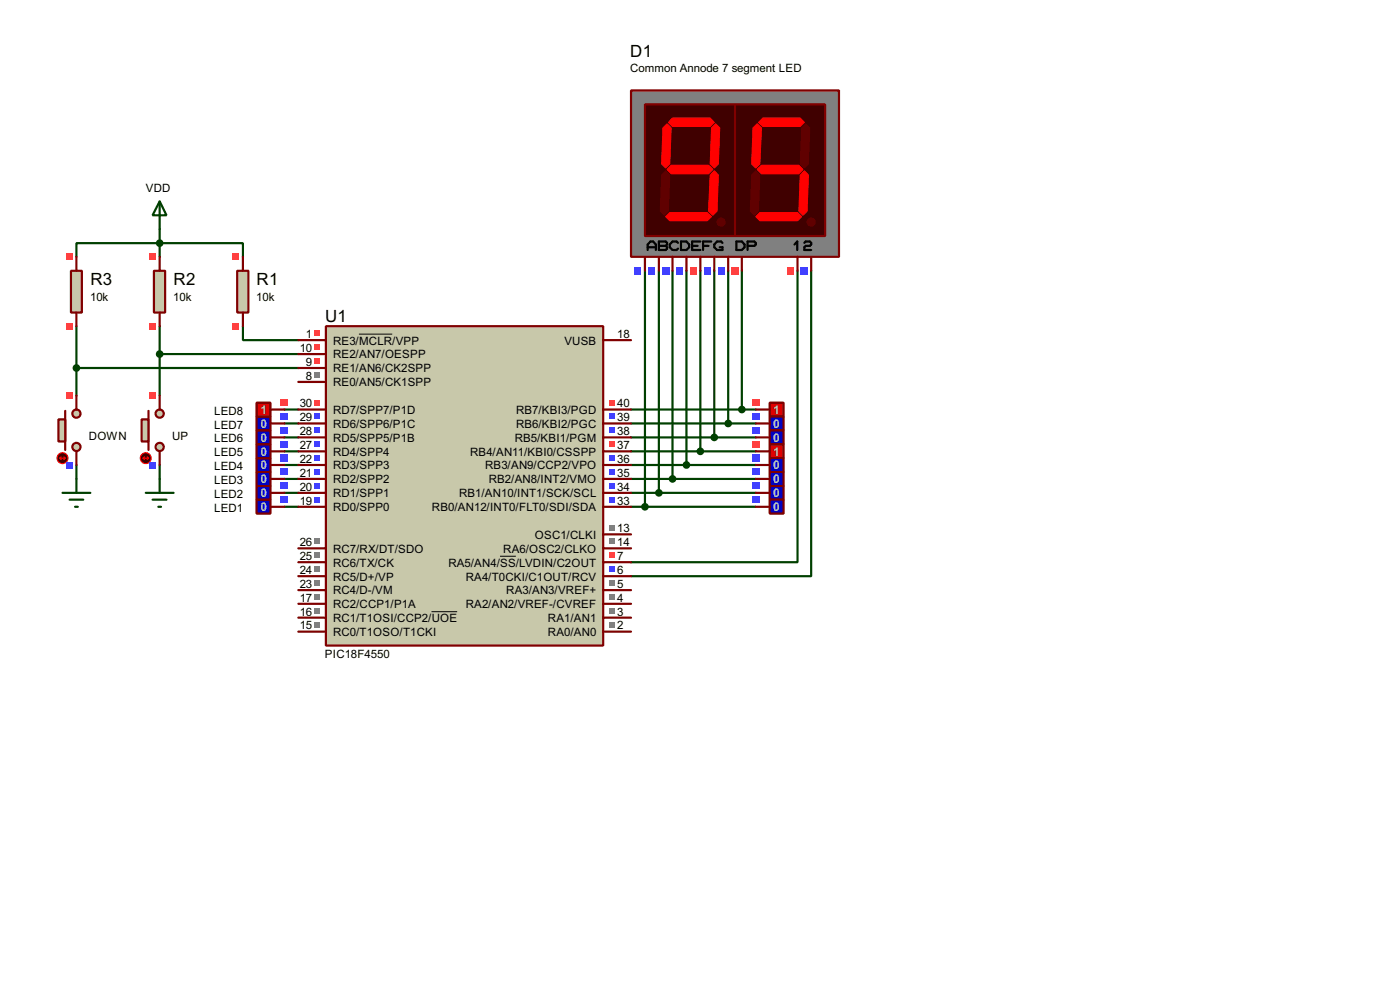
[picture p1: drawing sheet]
<svg xmlns="http://www.w3.org/2000/svg" width="256mm" height="180mm" viewBox="0 0 256 180" stroke-linecap="round" stroke-linejoin="round" font-family="sans-serif">
<g fill="none" stroke="#004000" stroke-width=".4">
<path d="M14 47v-2.5h30.5v2.5M14 59.7v12.7M29.3 42v5M29.3 59.7v12.7M44.5 59.7v2.6h10.2M118.2 49.6v43.2M120.7 49.6v40.6M123.2 49.6v38.1M125.8 49.6v35.5M128.3 49.6v33M130.9 49.6v30.5M133.4 49.6v27.9"/>
<path d="M135.9 49.6v25.4M146.1 49.6v53.3h-30.5M148.6 49.6v55.9h-33M14 67.4h40.7M29.3 64.8h25.4M52.1 77.5h2.6M52.1 75h2.6M115.6 77.5h22.9M115.6 75h22.9M14 85.1v2.6M29.3 85.1v2.6M52.1 92.8h2.6"/>
<path d="M52.1 90.2h2.6M52.1 87.7h2.6M52.1 85.1h2.6M52.1 82.6h2.6M52.1 80.1h2.6M115.6 92.8h22.9M115.6 90.2h22.9M115.6 87.7h22.9M115.6 85.1h22.9M115.6 82.6h22.9M115.6 80.1h22.9"/>
</g>
<path d="M47 91.5h2.6v2.5h-2.6z" fill="#0000c0" stroke="#800000" stroke-width=".4"/>
<path d="M49.6 92.8h2.5" fill="none" stroke="#800000" stroke-width=".4"/>
<path d="M51.5 90.9h1.3v1.2h-1.3z" fill="#4040ff"/>
<path d="M47 89h2.6v2.5h-2.6z" fill="#0000c0" stroke="#800000" stroke-width=".4"/>
<path d="M49.6 90.2h2.5" fill="none" stroke="#800000" stroke-width=".4"/>
<path d="M51.5 88.3h1.3v1.3h-1.3z" fill="#4040ff"/>
<path d="M47 83.9h2.6v2.5h-2.6z" fill="#0000c0" stroke="#800000" stroke-width=".4"/>
<path d="M49.6 85.1h2.5" fill="none" stroke="#800000" stroke-width=".4"/>
<path d="M51.5 83.2h1.3v1.3h-1.3z" fill="#4040ff"/>
<path d="M47 86.4h2.6v2.6h-2.6z" fill="#0000c0" stroke="#800000" stroke-width=".4"/>
<path d="M49.6 87.7h2.5" fill="none" stroke="#800000" stroke-width=".4"/>
<path d="M51.5 85.8h1.3v1.2h-1.3z" fill="#4040ff"/>
<path d="M47 81.3h2.6v2.6h-2.6z" fill="#0000c0" stroke="#800000" stroke-width=".4"/>
<path d="M49.6 82.6h2.5" fill="none" stroke="#800000" stroke-width=".4"/>
<path d="M51.5 80.7h1.3v1.3h-1.3z" fill="#4040ff"/>
<path d="M47 78.8h2.6v2.5h-2.6z" fill="#0000c0" stroke="#800000" stroke-width=".4"/>
<path d="M49.6 80.1h2.5" fill="none" stroke="#800000" stroke-width=".4"/>
<path d="M51.5 78.2h1.3v1.2h-1.3z" fill="#4040ff"/>
<path d="M47 76.3h2.6v2.5h-2.6z" fill="#0000c0" stroke="#800000" stroke-width=".4"/>
<path d="M49.6 77.5h2.5" fill="none" stroke="#800000" stroke-width=".4"/>
<path d="M51.5 75.6h1.3v1.3h-1.3z" fill="#4040ff"/>
<path d="M59.7 59.7h50.8v58.5h-50.8z" fill="#c8c8aa" stroke="#800000" stroke-width=".4"/>
<g fill="none" stroke="#800000" stroke-width=".4">
<path d="M54.7 77.5h5M54.7 75h5M54.7 62.3h5M54.7 69.9h5M54.7 67.4h5M54.7 64.8h5M110.5 77.5h5.1M110.5 75h5.1M110.5 62.3h5.1M54.7 92.8h5M54.7 90.2h5M54.7 87.7h5"/>
<path d="M54.7 85.1h5M54.7 82.6h5M54.7 80.1h5M110.5 97.8h5.1M110.5 92.8h5.1M110.5 90.2h5.1M110.5 87.7h5.1M110.5 85.1h5.1M110.5 82.6h5.1M110.5 80.1h5.1M54.7 115.6h5M54.7 113.1h5"/>
<path d="M54.7 110.5h5M54.7 108h5M54.7 105.5h5M54.7 102.9h5M54.7 100.4h5M110.5 115.6h5.1M110.5 113.1h5.1M110.5 110.5h5.1M110.5 108h5.1M110.5 105.5h5.1M110.5 102.9h5.1M110.5 100.4h5.1"/>
</g>
<path d="M65.8 61.2h6.1M79.1 112h4.7M91.6 101.8h2.9" fill="none" stroke="#000" stroke-width=".18"/>
<g fill="#808080">
<path d="M111.7 113.8h1v1.1h-1z"/>
<path d="M111.7 111.3h1v1h-1z"/>
<path d="M111.7 108.8h1v1h-1z"/>
<path d="M111.7 106.2h1v1h-1z"/>
</g>
<path d="M111.7 103.7h1v1h-1z" fill="#4040ff"/>
<path d="M111.7 101.1h1v1.1h-1z" fill="#ff4040"/>
<g fill="#808080">
<path d="M111.7 98.6h1v1h-1z"/>
<path d="M111.7 96.1h1v1h-1z"/>
</g>
<g fill="#4040ff">
<path d="M111.7 91h1v1h-1z"/>
<path d="M111.7 88.4h1v1.1h-1z"/>
<path d="M111.7 85.9h1v1h-1z"/>
<path d="M111.7 83.4h1v1h-1z"/>
</g>
<path d="M111.7 80.8h1v1h-1z" fill="#ff4040"/>
<g fill="#4040ff">
<path d="M111.7 78.3h1v1h-1z"/>
<path d="M111.7 75.7h1v1.1h-1z"/>
</g>
<path d="M111.7 73.2h1v1h-1z" fill="#ff4040"/>
<g fill="#808080">
<path d="M57.6 113.8h1v1.1h-1z"/>
<path d="M57.6 111.3h1v1h-1z"/>
<path d="M57.6 108.8h1v1h-1z"/>
<path d="M57.6 106.2h1v1h-1z"/>
<path d="M57.6 103.7h1v1h-1z"/>
<path d="M57.6 101.1h1v1.1h-1z"/>
<path d="M57.6 98.6h1v1h-1z"/>
</g>
<g fill="#4040ff">
<path d="M57.6 91h1v1h-1z"/>
<path d="M57.6 88.4h1v1.1h-1z"/>
<path d="M57.6 85.9h1v1h-1z"/>
<path d="M57.6 83.4h1v1h-1z"/>
<path d="M57.6 80.8h1v1h-1z"/>
<path d="M57.6 78.3h1v1h-1z"/>
<path d="M57.6 75.7h1v1.1h-1z"/>
</g>
<path d="M57.6 73.2h1v1h-1z" fill="#ff4040"/>
<path d="M57.6 68.1h1v1h-1z" fill="#808080"/>
<g fill="#ff4040">
<path d="M57.6 65.6h1v1h-1z"/>
<path d="M57.6 63h1v1.1h-1z"/>
<path d="M57.6 60.5h1v1h-1z"/>
</g>
<path d="M115.6 16.6h38.1v30.4h-38.1z" fill="#808080" stroke="#800000" stroke-width=".4"/>
<path d="M118.2 19.1h16.5v24.1h-16.5z" fill="#400000" stroke="#800000" stroke-width=".4"/>
<g fill="#600000" stroke="#600000" stroke-width=".18">
<path d="M123.2 21.6h6.9l.8 .8-.8 .8h-6.9l-.7-.8z" fill-rule="evenodd"/>
<path d="M130.4 23.4l.7-.7 .8 .7-.3 6.6-.7 .8-.8-.8z" fill-rule="evenodd"/>
<path d="M122.2 31l.8-.7h6.8l.8 .7-.8 .8h-6.8z" fill-rule="evenodd"/>
<path d="M121.5 23.4l.7-.7 .8 .7-.3 6.6-.7 .8-.8-.8z" fill-rule="evenodd"/>
<path d="M130.9 31.3l.7 .8-.2 6.6-.8 .7-.8-.7 .3-6.6z" fill-rule="evenodd"/>
<path d="M122 39.7l.7-.8h6.9l.8 .8-.8 .7h-6.9z" fill-rule="evenodd"/>
<path d="M122 31.3l.7 .8-.2 6.6-.8 .7-.7-.7 .2-6.6z" fill-rule="evenodd"/>
</g>
<path d="M134.7 19.1h16.5v24.1h-16.5z" fill="#400000" stroke="#800000" stroke-width=".4"/>
<g fill="#600000" stroke="#600000" stroke-width=".18">
<path d="M139 22.4l.8-.8h6.8l.8 .8-.8 .8h-6.8z" fill-rule="evenodd"/>
<path d="M146.9 23.4l.7-.7 .8 .7-.3 6.6-.7 .8-.8-.8z" fill-rule="evenodd"/>
<path d="M138.7 31l.8-.7h6.9l.7 .7-.7 .8h-6.9z" fill-rule="evenodd"/>
<path d="M138 23.4l.7-.7 .8 .7-.3 6.6-.7 .8-.8-.8z" fill-rule="evenodd"/>
<path d="M147.4 31.3l.7 .8-.2 6.6-.8 .7-.7-.7 .2-6.6z" fill-rule="evenodd"/>
<path d="M138.5 39.7l.7-.8h6.9l.8 .8-.8 .7h-6.9z" fill-rule="evenodd"/>
<path d="M138.5 31.3l.7 .8-.2 6.6-.8 .7-.7-.7 .2-6.6z" fill-rule="evenodd"/>
<circle cx="132.1" cy="40.7" r=".75"/>
<circle cx="148.6" cy="40.7" r=".75"/>
</g>
<g fill="none" stroke="#000" stroke-width=".4">
<path d="M118.7 45.8v-1l.5-.6h.5l.5 .6v1M118.7 45.3h1.5M120.7 44.2h1.3l.2 .3v.3l-.2 .2 .2 .3v.2l-.2 .3h-1.3zM120.7 45h1.3M124.2 44.5l-.2-.3h-.8l-.5 .6v.5l.5 .5h.8l.2-.3M124.8 44.2h1l.5 .6v.5l-.5 .5h-1zM126.8 45h1M128.3 44.2h-1.5v1.6h1.5M128.8 45h1M130.3 44.2h-1.5v1.6M132.4 44.5l-.3-.3h-.7l-.5 .6v.5l.5 .5h1v-.5h-.5M134.9 44.2h1l.5 .6v.5l-.5 .5h-1z"/>
<path d="M137 45h1.2l.3-.2v-.3l-.3-.3h-1.2v1.6M145.6 44.8l.5-.6v1.6M147.4 44.5l.2-.3h.8l.2 .3v.3l-.2 .2h-.8l-.2 .3v.5h1.2"/>
</g>
<g fill="#f00" stroke="#f00" stroke-width=".18">
<path d="M123.2 21.6h6.9l.8 .8-.8 .8h-6.9l-.7-.8z" fill-rule="evenodd"/>
<path d="M130.4 23.4l.7-.7 .8 .7-.3 6.6-.7 .8-.8-.8z" fill-rule="evenodd"/>
<path d="M130.9 31.3l.7 .8-.2 6.6-.8 .7-.8-.7 .3-6.6z" fill-rule="evenodd"/>
<path d="M122 39.7l.7-.8h6.9l.8 .8-.8 .7h-6.9z" fill-rule="evenodd"/>
<path d="M121.5 23.4l.7-.7 .8 .7-.3 6.6-.7 .8-.8-.8z" fill-rule="evenodd"/>
<path d="M122.2 31l.8-.7h6.8l.8 .7-.8 .8h-6.8z" fill-rule="evenodd"/>
<path d="M139 22.4l.8-.8h6.8l.8 .8-.8 .8h-6.8z" fill-rule="evenodd"/>
<path d="M147.4 31.3l.7 .8-.2 6.6-.8 .7-.7-.7 .2-6.6z" fill-rule="evenodd"/>
<path d="M138.5 39.7l.7-.8h6.9l.8 .8-.8 .7h-6.9z" fill-rule="evenodd"/>
<path d="M138 23.4l.7-.7 .8 .7-.3 6.6-.7 .8-.8-.8z" fill-rule="evenodd"/>
<path d="M138.7 31l.8-.7h6.9l.7 .7-.7 .8h-6.9z" fill-rule="evenodd"/>
</g>
<path d="M118.2 47v2.6M120.7 47v2.6M123.2 47v2.6M125.8 47v2.6M128.3 47v2.6M130.9 47v2.6M133.4 47v2.6M135.9 47v2.6M146.1 47v2.6M148.6 47v2.6" fill="none" stroke="#800000" stroke-width=".4"/>
<path d="M144.2 48.9h1.3v1.3h-1.3z" fill="#ff4040"/>
<g fill="#4040ff">
<path d="M146.7 48.9h1.3v1.3h-1.3z"/>
<path d="M116.3 48.9h1.2v1.3h-1.2z"/>
<path d="M118.8 48.9h1.3v1.3h-1.3z"/>
<path d="M121.3 48.9h1.3v1.3h-1.3z"/>
<path d="M123.9 48.9h1.2v1.3h-1.2z"/>
</g>
<path d="M126.4 48.9h1.3v1.3h-1.3z" fill="#ff4040"/>
<g fill="#4040ff">
<path d="M129 48.9h1.2v1.3h-1.2z"/>
<path d="M131.5 48.9h1.3v1.3h-1.3z"/>
</g>
<path d="M134 48.9h1.3v1.3h-1.3z" fill="#ff4040"/>
<path d="M47 73.7h2.6v2.6h-2.6z" fill="#c00000" stroke="#800000" stroke-width=".4"/>
<path d="M49.6 75h2.5" fill="none" stroke="#800000" stroke-width=".4"/>
<path d="M51.5 73.1h1.3v1.2h-1.3z" fill="#ff4040"/>
<g fill="#c8c8aa" stroke="#800000" stroke-width=".4">
<circle cx="29.2" cy="81.8" r=".75"/>
<circle cx="29.2" cy="75.7" r=".75"/>
</g>
<path d="M27.2 75.2v7.2" fill="none" stroke="#800000" stroke-width=".4"/>
<path d="M26 76.8h1.2v4h-1.2z" fill="#c8c8aa" stroke="#800000" stroke-width=".4"/>
<path d="M29.3 72.4v2.6M29.3 82.6v2.5" fill="none" stroke="#800000" stroke-width=".4"/>
<circle cx="26.7" cy="83.9" r="1" fill="#400000" stroke="#f00" stroke-width=".2"/>
<path d="M26.2 83.9h1M26.2 83.9l.3 .2M26.5 83.6l-.3 .3M27 83.6l.2 .3M27.2 83.9l-.2 .2" fill="none" stroke="#f00" stroke-width=".2"/>
<path d="M27.4 71.8h1.2v1.3h-1.2z" fill="#ff4040"/>
<path d="M27.4 84.5h1.2v1.3h-1.2z" fill="#4040ff"/>
<g fill="#c8c8aa" stroke="#800000" stroke-width=".4">
<circle cx="14" cy="81.8" r=".75"/>
<circle cx="14" cy="75.7" r=".75"/>
</g>
<path d="M12 75.2v7.2" fill="none" stroke="#800000" stroke-width=".4"/>
<path d="M10.7 76.8h1.3v4h-1.3z" fill="#c8c8aa" stroke="#800000" stroke-width=".4"/>
<path d="M14 72.4v2.6M14 82.6v2.5" fill="none" stroke="#800000" stroke-width=".4"/>
<circle cx="11.4" cy="83.9" r="1" fill="#400000" stroke="#f00" stroke-width=".2"/>
<path d="M11 83.9h1M11 83.9l.2 .2M11.2 83.6l-.2 .3M11.7 83.6l.3 .3M12 83.9l-.3 .2" fill="none" stroke="#f00" stroke-width=".2"/>
<path d="M12.1 71.8h1.3v1.3h-1.3z" fill="#ff4040"/>
<path d="M12.1 84.5h1.3v1.3h-1.3z" fill="#4040ff"/>
<path d="M11.5 90.2h5.1M12.8 91.5h2.5M13.8 92.8h.5M14 87.7v2.5M26.7 90.2h5.1M28 91.5h2.5M29 92.8h.5M29.3 87.7v2.5" fill="none" stroke="#004000" stroke-width=".4"/>
<path d="M43.5 49.6h2v7.6h-2z" fill="#c8c8aa" stroke="#800000" stroke-width=".4"/>
<path d="M44.5 47v2.6M44.5 57.2v2.5" fill="none" stroke="#800000" stroke-width=".4"/>
<g fill="#ff4040">
<path d="M42.6 46.4h1.3v1.3h-1.3z"/>
<path d="M42.6 59.1h1.3v1.3h-1.3z"/>
</g>
<path d="M28.2 49.6h2.1v7.6h-2.1z" fill="#c8c8aa" stroke="#800000" stroke-width=".4"/>
<path d="M29.3 47v2.6M29.3 57.2v2.5" fill="none" stroke="#800000" stroke-width=".4"/>
<g fill="#ff4040">
<path d="M27.4 46.4h1.2v1.3h-1.2z"/>
<path d="M27.4 59.1h1.2v1.3h-1.2z"/>
</g>
<path d="M13 49.6h2v7.6h-2z" fill="#c8c8aa" stroke="#800000" stroke-width=".4"/>
<path d="M14 47v2.6M14 57.2v2.5" fill="none" stroke="#800000" stroke-width=".4"/>
<g fill="#ff4040">
<path d="M12.1 46.4h1.3v1.3h-1.3z"/>
<path d="M12.1 59.1h1.3v1.3h-1.3z"/>
</g>
<g fill="#004000" stroke="#004000" stroke-width=".4">
<circle cx="14" cy="67.4" r=".5"/>
<circle cx="29.2" cy="64.8" r=".5"/>
<circle cx="29.2" cy="44.5" r=".5"/>
</g>
<path d="M29.3 36.9l1.2 2.5h-2.5zM29.3 36.9v5.1" fill="none" stroke="#004000" stroke-width=".4"/>
<path d="M141 73.7h2.6v2.6h-2.6z" fill="#c00000" stroke="#800000" stroke-width=".4"/>
<path d="M138.5 75h2.5" fill="none" stroke="#800000" stroke-width=".4"/>
<path d="M137.8 73.1h1.3v1.2h-1.3z" fill="#ff4040"/>
<path d="M141 76.3h2.6v2.5h-2.6z" fill="#0000c0" stroke="#800000" stroke-width=".4"/>
<path d="M138.5 77.5h2.5" fill="none" stroke="#800000" stroke-width=".4"/>
<path d="M137.8 75.6h1.3v1.3h-1.3z" fill="#4040ff"/>
<path d="M141 78.8h2.6v2.5h-2.6z" fill="#0000c0" stroke="#800000" stroke-width=".4"/>
<path d="M138.5 80.1h2.5" fill="none" stroke="#800000" stroke-width=".4"/>
<path d="M137.8 78.2h1.3v1.2h-1.3z" fill="#4040ff"/>
<path d="M141 81.3h2.6v2.6h-2.6z" fill="#c00000" stroke="#800000" stroke-width=".4"/>
<path d="M138.5 82.6h2.5" fill="none" stroke="#800000" stroke-width=".4"/>
<path d="M137.8 80.7h1.3v1.3h-1.3z" fill="#ff4040"/>
<path d="M141 83.9h2.6v2.5h-2.6z" fill="#0000c0" stroke="#800000" stroke-width=".4"/>
<path d="M138.5 85.1h2.5" fill="none" stroke="#800000" stroke-width=".4"/>
<path d="M137.8 83.2h1.3v1.3h-1.3z" fill="#4040ff"/>
<path d="M141 86.4h2.6v2.6h-2.6z" fill="#0000c0" stroke="#800000" stroke-width=".4"/>
<path d="M138.5 87.7h2.5" fill="none" stroke="#800000" stroke-width=".4"/>
<path d="M137.8 85.8h1.3v1.2h-1.3z" fill="#4040ff"/>
<path d="M141 89h2.6v2.5h-2.6z" fill="#0000c0" stroke="#800000" stroke-width=".4"/>
<path d="M138.5 90.2h2.5" fill="none" stroke="#800000" stroke-width=".4"/>
<path d="M137.8 88.3h1.3v1.3h-1.3z" fill="#4040ff"/>
<path d="M141 91.5h2.6v2.5h-2.6z" fill="#0000c0" stroke="#800000" stroke-width=".4"/>
<path d="M138.5 92.8h2.5" fill="none" stroke="#800000" stroke-width=".4"/>
<path d="M137.8 90.9h1.3v1.2h-1.3z" fill="#4040ff"/>
<g fill="#004000" stroke="#004000" stroke-width=".4">
<circle cx="118.1" cy="92.8" r=".5"/>
<circle cx="120.7" cy="90.2" r=".5"/>
<circle cx="123.2" cy="87.7" r=".5"/>
<circle cx="125.7" cy="85.1" r=".5"/>
<circle cx="128.3" cy="82.6" r=".5"/>
<circle cx="130.8" cy="80.1" r=".5"/>
<circle cx="133.4" cy="77.5" r=".5"/>
<circle cx="135.9" cy="75" r=".5"/>
</g>
<g font-size="3.5">
<text x="115.5" y="10.4">D1</text>
<text x="16.6" y="52.2">R3</text>
<text x="31.8" y="52.2">R2</text>
<text x="47" y="52.2">R1</text>
<text x="59.6" y="58.9">U1</text>
</g>
<g font-size="2.5" fill="#c0c0c0">
<text x="47.7" y="75.8">1</text>
<text x="141.7" y="75.8">1</text>
<text x="47.7" y="83.4">0</text>
<text x="47.7" y="80.8">0</text>
<text x="47.7" y="78.3">0</text>
<text x="141.7" y="78.3">0</text>
<text x="141.7" y="80.8">0</text>
<text x="141.7" y="83.4">1</text>
<text x="47.7" y="85.9">0</text>
<text x="47.7" y="88.5">0</text>
<text x="141.7" y="85.9">0</text>
<text x="141.7" y="88.5">0</text>
<text x="47.7" y="93.6">0</text>
<text x="47.7" y="91">0</text>
<text x="141.7" y="91">0</text>
<text x="141.7" y="93.6">0</text>
</g>
<g font-size="2.4">
<text x="115.4" y="13.2">Common Annode 7 segment LED</text>
<text x="26.7" y="35.1">VDD</text>
<text x="16.5" y="55.2">10k</text>
<text x="31.8" y="55.2">10k</text>
<text x="47" y="55.2">10k</text>
<text x="54.9" y="64.4">10</text>
<text x="56.1" y="61.9">1</text>
<text x="61" y="65.6">RE2/AN7/OESPP</text>
<text x="61" y="63.1">RE3/MCLR/VPP</text>
<text x="103.4" y="63.1">VUSB</text>
<text x="113.1" y="61.9">18</text>
<text x="56.1" y="69.5">8</text>
<text x="56.1" y="67">9</text>
<text x="61" y="70.7">RE0/AN5/CK1SPP</text>
<text x="61" y="68.1">RE1/AN6/CK2SPP</text>
<text x="39.2" y="75.9">LED8</text>
<text x="54.9" y="77.1">29</text>
<text x="54.9" y="74.6">30</text>
<text x="61" y="75.8">RD7/SPP7/P1D</text>
<text x="94.5" y="75.8">RB7/KBI3/PGD</text>
<text x="113.1" y="77.1">39</text>
<text x="113.1" y="74.6">40</text>
<text x="16.3" y="80.6">DOWN</text>
<text x="31.5" y="80.6">UP</text>
<text x="39.2" y="83.5">LED5</text>
<text x="39.2" y="81">LED6</text>
<text x="39.2" y="78.5">LED7</text>
<text x="54.9" y="82.2">27</text>
<text x="54.9" y="79.7">28</text>
<text x="61" y="83.4">RD4/SPP4</text>
<text x="61" y="80.8">RD5/SPP5/P1B</text>
<text x="61" y="78.3">RD6/SPP6/P1C</text>
<text x="86.1" y="83.4">RB4/AN11/KBI0/CSSPP</text>
<text x="94.3" y="80.8">RB5/KBI1/PGM</text>
<text x="94.5" y="78.3">RB6/KBI2/PGC</text>
<text x="113.1" y="82.2">37</text>
<text x="113.1" y="79.7">38</text>
<text x="39.2" y="86.1">LED4</text>
<text x="39.2" y="88.6">LED3</text>
<text x="54.9" y="89.8">20</text>
<text x="54.9" y="87.3">21</text>
<text x="54.9" y="84.7">22</text>
<text x="61" y="88.5">RD2/SPP2</text>
<text x="61" y="85.9">RD3/SPP3</text>
<text x="88.9" y="85.9">RB3/AN9/CCP2/VPO</text>
<text x="89.5" y="88.5">RB2/AN8/INT2/VMO</text>
<text x="113.1" y="89.8">34</text>
<text x="113.1" y="87.3">35</text>
<text x="113.1" y="84.7">36</text>
<text x="39.2" y="93.7">LED1</text>
<text x="39.2" y="91.2">LED2</text>
<text x="54.9" y="92.4">19</text>
<text x="61" y="93.6">RD0/SPP0</text>
<text x="61" y="91">RD1/SPP1</text>
<text x="79.1" y="93.6">RB0/AN12/INT0/FLT0/SDI/SDA</text>
<text x="84.1" y="91">RB1/AN10/INT1/SCK/SCL</text>
<text x="113.1" y="92.4">33</text>
<text x="54.9" y="100">26</text>
<text x="61" y="101.2">RC7/RX/DT/SDO</text>
<text x="92.2" y="101.2">RA6/OSC2/CLKO</text>
<text x="98" y="98.6">OSC1/CLKI</text>
<text x="113.1" y="100">14</text>
<text x="113.1" y="97.4">13</text>
<text x="54.9" y="107.6">23</text>
<text x="54.9" y="105.1">24</text>
<text x="54.9" y="102.5">25</text>
<text x="61" y="106.3">RC5/D+/VP</text>
<text x="61" y="103.7">RC6/TX/CK</text>
<text x="82.1" y="103.7">RA5/AN4/SS/LVDIN/C2OUT</text>
<text x="85.3" y="106.3">RA4/T0CKI/C1OUT/RCV</text>
<text x="113.1" y="107.6">5</text>
<text x="113.1" y="105.1">6</text>
<text x="113.1" y="102.5">7</text>
<text x="54.9" y="112.7">16</text>
<text x="54.9" y="110.1">17</text>
<text x="61" y="113.9">RC1/T1OSI/CCP2/UOE</text>
<text x="61" y="111.3">RC2/CCP1/P1A</text>
<text x="61" y="108.8">RC4/D-/VM</text>
<text x="85.3" y="111.3">RA2/AN2/VREF-/CVREF</text>
<text x="92.7" y="108.8">RA3/AN3/VREF+</text>
<text x="100.4" y="113.9">RA1/AN1</text>
<text x="113.1" y="112.7">3</text>
<text x="113.1" y="110.1">4</text>
<text x="54.9" y="115.2">15</text>
<text x="61" y="116.4">RC0/T1OSO/T1CKI</text>
<text x="100.4" y="116.4">RA0/AN0</text>
<text x="113.1" y="115.2">2</text>
<text x="59.5" y="120.4">PIC18F4550</text>
</g>
</svg>
